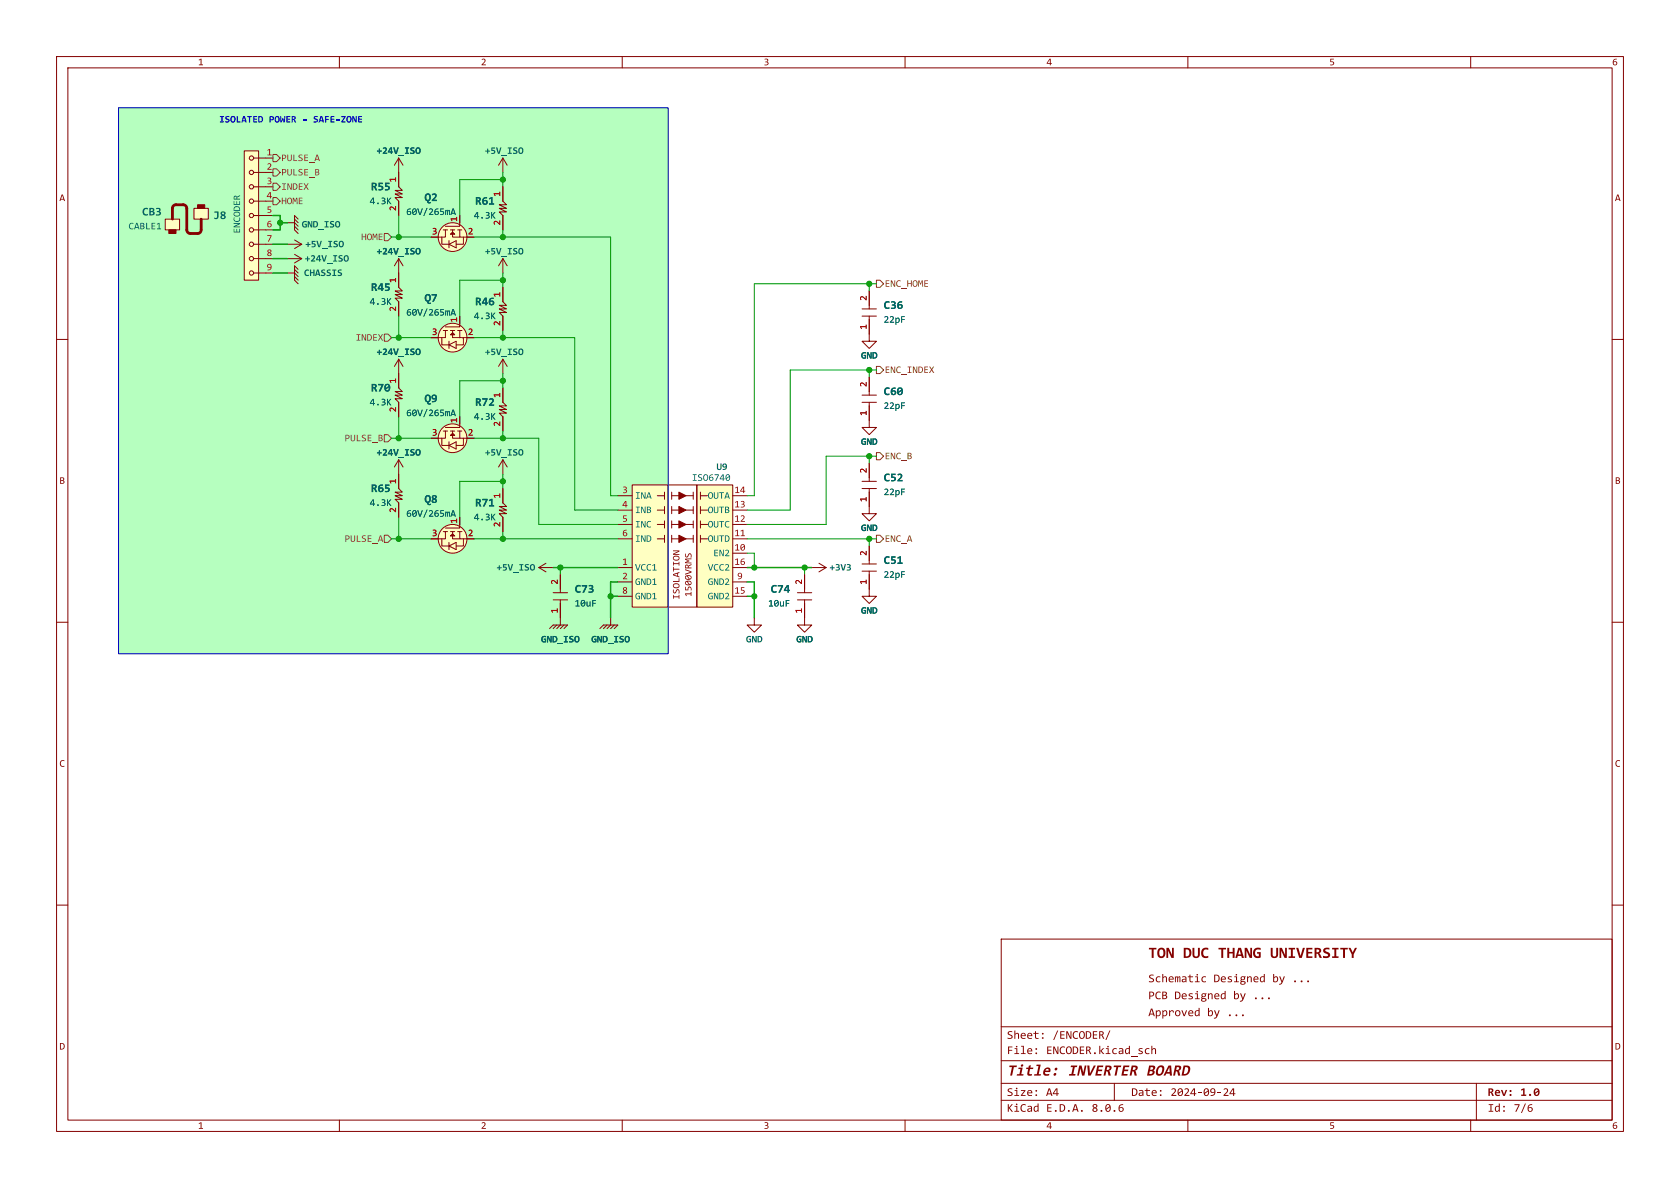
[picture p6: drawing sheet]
<svg xmlns="http://www.w3.org/2000/svg" width="297mm" height="210mm" viewBox="0 0 297 210" stroke-linecap="round" stroke-linejoin="round" font-family="sans-serif">
<g fill="none" stroke="#840000" stroke-width=".18">
<path d="M10 10h277v190h-277zM12 12h273v186h-273zM60 10v2M110 10v2M160 10v2M210 10v2M260 10v2M10 60h2M285 60h2M10 110h2M285 110h2M10 160h2"/>
<path d="M285 160h2M177 166h108v32h-108zM60 198v2M110 198v2M160 198v2M210 198v2M260 198v2"/>
</g>
<path d="M217.9 192.4h.3v.9h.2v.1h-.2v.3h-.2v-.3h-.7v-.1h.7v-.7l-.5 .7h-.2z" fill="#840000"/>
<path d="M177 194.5h108" fill="none" stroke="#840000" stroke-width=".18"/>
<path d="M197.9 195.4l.7-.2v.2l-.5 .1-.2 .3a.46 .46 0 0 1 .7 .2 .46 .46 0 0 1-.4 .6 .46 .46 0 0 1-.5-.5v-.1h.2a.3 .3 0 0 0 .1 .4 .3 .3 0 0 0 .4-.1 .3 .3 0 0 0-.1-.4l-.6 .1z" fill="#840000"/>
<path d="M177 191.5h108" fill="none" stroke="#840000" stroke-width=".18"/>
<g fill="#840000">
<circle cx="183.2" cy="192.8" r=".16"/>
<circle cx="183.2" cy="193.6" r=".16"/>
<circle cx="265.9" cy="195.6" r=".16"/>
<circle cx="265.9" cy="196.4" r=".16"/>
</g>
<path d="M177 187.5h108" fill="none" stroke="#840000" stroke-width=".18"/>
<g fill="#840000">
<path d="M184.7 188.9a.55 .55 0 0 1 .8-.2 .55 .55 0 0 1 .2 .8h-.9a.47 .47 0 0 0 .7 .3v.3a.66 .66 0 0 1-.9 0 .66 .66 0 0 1-.1-.8h.9a.29 .29 0 0 0-.3-.4 .29 .29 0 0 0-.3 .4h-.3z"/>
<path d="M181.8 185.4a.46 .46 0 0 1 .5-.1 .46 .46 0 0 1 .2 .6h-.7l.1 .3h.5v.1a.55 .55 0 0 1-.6 0 .55 .55 0 0 1-.2-.6h.7a.27 .27 0 0 0-.3-.3 .27 .27 0 0 0-.2 .3h-.2z"/>
<circle cx="186.7" cy="189" r=".25"/>
<circle cx="186.5" cy="189.9" r=".25"/>
<circle cx="183.2" cy="185.4" r=".16"/>
<circle cx="183.2" cy="186.2" r=".16"/>
</g>
<path d="M177 181.5h108" fill="none" stroke="#840000" stroke-width=".18"/>
<g fill="#840000">
<circle cx="231.3" cy="173.5" r=".17"/>
<circle cx="224.3" cy="176.5" r=".17"/>
</g>
<path d="M197 191.5v3M261 191.5v6.5" fill="none" stroke="#840000" stroke-width=".18"/>
<circle cx="219.7" cy="179.5" r=".17" fill="#840000"/>
<path d="M21 19.1h97.1v96.5h-97.1z" fill="#b6ffbf"/>
<g fill="none" stroke="#840000" stroke-width=".18">
<path d="M50.8 39.4h1.3l.6 .6M52.1 38.7l.6 .7M52.7 38.7l-.6-.6v2.5l.6 .7M70.5 27.9v5.1l.6 .7h-1.3l1.3 .6h-1.3l1.3 .6h-1.3l.7 .7v2.5M70.5 27.9l-.8 1.3M70.5 27.9l.7 1.3M50.8 45.7h2.5M50.8 48.3h1.3l.6 .6M50.8 43.2h2.5M52.1 45l1.2 .7M52.1 48.9l.6 .6M52.1 47.6l.6 .7"/>
<path d="M52.1 42.4l1.2 .8M52.1 40l.6 .6M52.7 47.6l-.6-.6v2.5l.6 .7M53.3 45.7l-1.2 .8M53.3 43.2l-1.2 .7M70.5 45.7v5.1l.6 .6h-1.3l1.3 .7h-1.3l1.3 .6h-1.3l.7 .6v2.6M70.5 45.7l-.8 1.3M70.5 45.7l.7 1.3M70.5 63.5l-.8 1.3M70.5 63.5v2.5M70.5 63.5l.7 1.3M70.5 81.3v2.5"/>
<path d="M70.5 81.3l-.8 1.3M70.5 81.3l.7 1.3M144.8 99.6l1.2 .7M152.4 99.7h2.5M153.7 96.5v3.2M133.3 109.2v1.3h1.3l-1.3 1.3-1.2-1.3h1.2M143.5 100.3h2.5M146 100.3l-1.2 .8M152.4 101h2.5M153.7 101v4.4h1.2l-1.2 1.3-1.3-1.3h1.3"/>
</g>
<path d="M43.2 26.7h2.5v22.8h-2.5z" fill="#ffffc2"/>
<g fill="none" stroke="#840000" stroke-width=".18">
<path d="M43.2 26.7h2.5v22.8h-2.5zM44.8 38.1h2.2M44.8 35.6h2.2M44.8 33h2.2M44.8 30.5h2.2M44.8 27.9h2.2M81.3 39.4v.6h-2.6M44.8 48.3h2.2M44.8 45.7h2.2M44.8 43.2h2.2M44.8 40.6h2.2M78.1 41.9v1.3h1.3"/>
<path d="M78.4 40.6h.7M78.7 40.6v1.3h-1.2M79.4 43.2l1.2-.7v1.3zM79.4 42.5v1.3M79.6 40.6h.8M80 40.6v1.3h1.3M80.9 40.6h.8M81.3 40.6v1.3h1.2M81.9 41.9v1.3h-1.3M88.9 50.8v2.5l.6 .7h-1.2l1.2 .6h-1.2l1.2 .6h-1.2l.6 .7v2.5M88.9 86.4v2.5l.6 .6h-1.2l1.2 .7h-1.2l1.2 .6h-1.2l.6 .6v2.6M88.9 81.3v2.5"/>
<path d="M88.9 81.3l-.8 1.3M88.9 81.3l.8 1.3M141 106h2.5M141 104.8h2.5M142.2 106v4.5h1.3l-1.3 1.3-1.2-1.3h1.2M142.2 101.6v3.2"/>
<circle cx="44.5" cy="27.9" r=".38"/>
<circle cx="44.5" cy="38.1" r=".38"/>
<circle cx="44.5" cy="33" r=".38"/>
<circle cx="44.5" cy="35.6" r=".38"/>
<circle cx="44.5" cy="30.5" r=".38"/>
<circle cx="44.5" cy="40.6" r=".38"/>
<circle cx="44.5" cy="43.2" r=".38"/>
<circle cx="44.5" cy="45.7" r=".38"/>
<circle cx="44.5" cy="48.3" r=".38"/>
<circle cx="80" cy="41.9" r="2.54"/>
</g>
<circle cx="80" cy="41.9" r="2.54" fill="#ffffc2" stroke="#ffffc2" stroke-width=".18"/>
<path d="M80 41l.4 .4h-.8z" fill="#840000" stroke="#840000" stroke-width=".18"/>
<g fill="#ffffc2">
<path d="M111.8 85.7h6.3v21.6h-6.3z"/>
<path d="M123.2 85.7h6.3v21.6h-6.3z"/>
</g>
<g fill="none" stroke="#840000" stroke-width=".18">
<path d="M111.8 85.7h6.3v21.6h-6.3zM116.2 95.3h1.3M116.2 92.7h1.3M116.2 90.2h1.3M116.2 87.6h1.3M117.5 87v1.3M117.5 89.5v1.3M117.5 92.1v1.2M117.5 94.6v1.3M118.1 85.7h5.1v21.6h-5.1zM118.7 95.3h1.3M118.7 92.7h1.3"/>
<path d="M118.7 90.2h1.3M118.7 87.6h1.3M118.7 87v1.3M118.7 89.5v1.3M118.7 92.1v1.2M118.7 94.6v1.3M121.3 95.3h1.3M121.3 92.7h1.3M121.3 90.2h1.3M121.3 87.6h1.3M122.6 87v1.3M122.6 89.5v1.3"/>
<path d="M122.6 92.1v1.2M122.6 94.6v1.3M123.2 85.7h6.3v21.6h-6.3zM123.8 95.3h1.3M123.8 92.7h1.3M123.8 90.2h1.3M123.8 87.6h1.3M123.8 87v1.3M123.8 89.5v1.3M123.8 92.1v1.2M123.8 94.6v1.3"/>
</g>
<g fill="#840000" stroke="#840000" stroke-width=".18">
<path d="M120 94.6l1.3 .7-1.3 .6z"/>
<path d="M120 92.1l1.3 .6-1.3 .6z"/>
<path d="M120 89.5l1.3 .7-1.3 .6z"/>
<path d="M120 87l1.3 .6-1.3 .7z"/>
</g>
<g fill="#840000">
<path d="M119 105.2h.1v.2h.9v-.2h.1v.6h-.1v-.2h-.9v.2h-.1z"/>
<path d="M119 104.2h.1a.25 .25 0 0 0 0 .4 .25 .25 0 0 0 .3 .1 .39 .39 0 0 1 .2-.5 .39 .39 0 0 1 .5 .1v.6h-.2a.3 .3 0 0 0 .1-.4 .3 .3 0 0 0-.3-.1 .39 .39 0 0 1-.2 .4 .39 .39 0 0 1-.5-.1z"/>
<path d="M119.1 103.2h.1a.51 .51 0 0 1 .8 0 .51 .51 0 0 1-.1 .7 .62 .62 0 0 1-.9-.3h.1a.45 .45 0 0 0 .5 .2 .45 .45 0 0 0 .4-.4l-.1-.1a.52 .52 0 0 0-.8 .3h-.1z"/>
<path d="M119 102.7h1v-.5h.1v.7h-1.1z"/>
<path d="M119 101.5l1.1-.4v.2l-.2 .1v.4l.2 .1v.2l-1.1-.4 .1-.1 .6 .2v-.4l-.6 .2h-.1z"/>
<path d="M119 100.2h.1v.3h1v.2h-1v.3h-.1z"/>
<path d="M119 99.3h.1v.3h.9v-.3h.1v.7h-.1v-.3h-.9v.3h-.1z"/>
<path d="M119.1 98.4l.1-.1a.51 .51 0 0 1 .8 0 .51 .51 0 0 1-.1 .8 .62 .62 0 0 1-.9-.4h.1a.45 .45 0 0 0 .5 .3 .45 .45 0 0 0 .4-.5h-.1a.52 .52 0 0 0-.8 .2h-.1z"/>
<path d="M119 97.3h1.1v.2l-.9 .4h.9v.2h-1.1v-.2l.9-.5h-.9z"/>
<path d="M121.1 104.9h1v-.3h.1v.8h-.1v-.3h-.8l.1 .2-.1 .1z"/>
<path d="M121.1 103.7h.1v.5h.4a.4 .4 0 0 1 .4-.5 .4 .4 0 0 1 .3 .6l-.2 .1a.27 .27 0 0 0 0-.4 .27 .27 0 0 0-.4 0v.4h-.6z"/>
<path d="M121.2 102.8l.2-.1a.49 .49 0 0 1 .7 0 .49 .49 0 0 1 0 .7h-.2a.6 .6 0 0 1-.8-.3l.3 .2h.4l-.4-.5-.3 .3 .1-.3h.4l.3 .5a.28 .28 0 0 0 .2-.4 .28 .28 0 0 0-.4-.1z"/>
<path d="M121.2 101.8l.2-.1a.49 .49 0 0 1 .7 .1 .49 .49 0 0 1 0 .6l-.2 .1a.6 .6 0 0 1-.8-.4l.3 .2h.4l-.4-.4-.3 .2 .1-.3h.4l.3 .5a.28 .28 0 0 0 .2-.4 .28 .28 0 0 0-.4-.1z"/>
<path d="M121.1 100.6l1.1 .4v.2l-1.1 .4v-.2l1-.3-1-.3z"/>
<path d="M121.2 99.9l.3-.1 .2 .2 .5-.3v.2l-.5 .3 .5 .1v.2h-1.1v-.3h.1v.1h.4l-.1-.3-.4 .2z"/>
<path d="M121.1 98.8l1.1-.1v.2h-.9l.6 .2v.1l-.6 .2 .9 .1v.1l-1.1-.1v-.1l.6-.2-.6-.2z"/>
<path d="M121.1 97.9h.2a.25 .25 0 0 0-.1 .3 .25 .25 0 0 0 .3 .1 .39 .39 0 0 1 .2-.4 .39 .39 0 0 1 .5 .1v.6h-.1a.3 .3 0 0 0 .1-.4 .3 .3 0 0 0-.4-.2 .39 .39 0 0 1-.2 .5 .39 .39 0 0 1-.5-.2z"/>
</g>
<path d="M109.2 95.3h2.6M109.2 87.6h2.6M109.2 90.2h2.6M109.2 92.7h2.6M129.5 95.3h2.6M109.2 102.9h2.6M109.2 105.4h2.6M109.2 100.3h2.6M129.5 102.9h2.6" fill="none" stroke="#840000" stroke-width=".18"/>
<g fill="#ffffc2">
<path d="M34.3 36.8h2.5v1.9h-2.5z"/>
<path d="M29.2 38.7h2.5v1.9h-2.5z"/>
</g>
<g fill="none" stroke="#840000" stroke-width=".18">
<path d="M29.2 38.7h2.5v1.9h-2.5zM34.3 36.8h2.5v1.9h-2.5zM70.5 30.5v2.5M70.5 35.6v2.5M88.9 33v2.6l.6 .6h-1.2l1.2 .6h-1.2l1.2 .7h-1.2l.6 .6v2.5M88.9 27.9v2.6M88.9 27.9l-.8 1.3M88.9 27.9l.8 1.3M70.5 48.3v2.5M70.5 53.3v2.6M78.1 59.7v1.3h1.3M78.4 58.4h.7"/>
<path d="M78.7 58.4v1.3h-1.2M79.6 58.4h.8M80 58.4v1.3h1.3M80.9 58.4h.8M81.3 57.2v.6h-2.6M81.3 58.4v1.3h1.2M81.9 59.7v1.3h-1.3M88.9 45.7l-.8 1.3M88.9 45.7v2.6M88.9 50.8v2.5M88.9 55.9v2.5M88.9 45.7l.8 1.3"/>
<path d="M152.4 55.9h2.5M152.4 54.6h2.5M153.7 55.9v4.4h1.2l-1.2 1.3-1.3-1.3h1.3M153.7 51.4v3.2M70.5 66v2.6l.6 .6h-1.3l1.3 .7h-1.3l1.3 .6h-1.3l.7 .6v2.6M78.1 77.5v1.2h1.3M78.4 76.2h.7M78.7 76.2v1.3h-1.2M79.4 78.7l1.2-.6v1.3zM79.4 61l1.2-.7v1.3zM79.4 60.3v1.3M79.4 78.1v1.3"/>
<path d="M79.6 76.2h.8M80 76.2v1.3h1.3M80.9 76.2h.8M81.3 74.9v.7h-2.6M81.3 76.2v1.3h1.2M81.9 77.5v1.2h-1.3M88.9 68.6v2.5l.6 .7h-1.2l1.2 .6h-1.2l1.2 .6h-1.2l.6 .7v2.5M88.9 63.5v2.5M88.9 63.5l-.8 1.3M88.9 63.5l.8 1.3M152.4 71.1h2.5M152.4 69.9h2.5"/>
<path d="M153.7 71.1v4.5h1.2l-1.2 1.2-1.3-1.2h1.3M153.7 66.7v3.2M70.5 83.8v2.6l.6 .6h-1.3l1.3 .6h-1.3l1.3 .7h-1.3l.7 .6v2.5M78.1 95.3v1.2h1.3M78.4 94h.7M78.7 94v1.3h-1.2M79.4 96.5l1.2-.6v1.3zM79.4 95.9v1.3M79.6 94h.8M80 94v1.3h1.3M80.9 94h.8M81.3 92.7v.6h-2.6"/>
<path d="M81.3 94v1.3h1.2M81.9 95.3v1.2h-1.3M88.9 86.4v2.5M88.9 91.4v2.6M96.5 99.6l-1.3 .7M152.4 86.4h2.5M152.4 85.1h2.5M153.7 86.4v4.4h1.2l-1.2 1.3-1.3-1.3h1.3M153.7 81.9v3.2M153.7 96.5v2.6M95.2 100.3l1.3 .8M95.2 100.3h2.6"/>
<path d="M97.2 111.1l.6-.6h2.5l-.6 .6M97.8 106h2.5M97.8 104.8h2.5M98.4 110.5l-.6 .6M99.1 101.6v3.2M99.1 106v4.5l-.7 .6M99.7 110.5l-.6 .6M106 111.1l.7-.6h2.5l-.6 .6M107.3 110.5l-.6 .6M107.9 109.2v1.3l-.6 .6M108.6 110.5l-.7 .6M142.2 101.6v2.5"/>
<path d="M142.2 106.7v2.5M153.7 101.6v2.5"/>
<circle cx="80" cy="59.7" r="2.54"/>
<circle cx="80" cy="77.5" r="2.54"/>
<circle cx="80" cy="95.2" r="2.54"/>
</g>
<g fill="#840000" stroke="#840000" stroke-width=".18">
<path d="M34.9 36.2h1.3v.6h-1.3z"/>
<path d="M29.8 40.6h1.3v.7h-1.3z"/>
<path d="M80 94.4l.4 .3h-.8z"/>
<path d="M80 76.6l.4 .4h-.8z"/>
<path d="M80 58.8l.4 .4h-.8z"/>
</g>
<path d="M30.5 38.7v-1.9a.63 .63 0 0 1 .6-.6h1.3a.64 .64 0 0 1 .6 .6v3.8a.63 .63 0 0 0 .7 .7h1.2a.64 .64 0 0 0 .7-.7v-1.9" fill="none" stroke="#840000" stroke-width=".5"/>
<g fill="#ffffc2" stroke="#ffffc2" stroke-width=".18">
<circle cx="80" cy="95.2" r="2.54"/>
<circle cx="80" cy="77.5" r="2.54"/>
<circle cx="80" cy="59.7" r="2.54"/>
</g>
<path d="M48.3 34.9h.6l.6 .7-.6 .6h-.6zM48.3 29.8h.6l.6 .7-.6 .6h-.6zM48.3 32.4h.6l.6 .6-.6 .7h-.6zM48.3 27.3h.6l.6 .6-.6 .7h-.6zM67.9 59.1h.7l.6 .6-.6 .6h-.7zM154.9 49.5h.7l.6 .7-.6 .6h-.7zM154.9 64.8h.7l.6 .6-.6 .6h-.7zM154.9 94.6h.7l.6 .7-.6 .6h-.7zM154.9 80h.7l.6 .6-.6 .7h-.7z" fill="none" stroke="#725600" stroke-width=".18"/>
<path d="M21 19.1h97.1v96.5h-97.1z" fill="none" stroke="#0000c2" stroke-width=".18"/>
<g fill="none" stroke="#009600" stroke-width=".18">
<path d="M70.5 38.1v3.8M88.9 31.8h-7.6v6.3M88.9 30.5v2.5M69.2 41.9h7M69.2 59.7h7M70.5 55.9v3.8M83.8 41.9h24.1v45.7h1.3M83.8 59.7h17.8v30.5h7.6M88.9 49.5h-7.6v6.4M88.9 40.6v1.3M88.9 48.3v2.5M88.9 58.4v1.3"/>
<path d="M153.7 50.2v1.2M154.9 50.2h-21.6v37.4h-1.2M69.2 77.5h7M70.5 73.7v3.8M83.8 77.5h11.4v15.2h14M88.9 67.3h-7.6v6.4M88.9 66v2.6M88.9 76.2v1.3M153.7 65.4v1.3M154.9 65.4h-15.2v24.8h-7.6M69.2 95.3h7M70.5 91.4v3.9"/>
<path d="M83.8 95.3h25.4M88.9 85.1h-7.6v6.3M88.9 83.8v2.6M88.9 94v1.3M132.1 95.3h22.8M132.1 97.8h1.2v2.5M153.7 80.6v1.3M153.7 95.3v1.2M154.9 80.6h-8.9v12.1h-13.9M99.1 100.3v1.3M142.2 100.3v1.3"/>
</g>
<path d="M48.3 38.1h1.2v2.5h-1.2M49.5 39.4h1.3M48.3 45.7h2.5M48.3 48.3h2.5M48.3 43.2h2.5M97.8 100.3h11.4M107.9 105.4h1.3M109.2 102.9h-1.3v6.3M132.1 100.3h11.4M132.1 102.9h1.2v6.3M132.1 105.4h1.2" fill="none" stroke="#009600" stroke-width=".25"/>
<g fill="#009600" stroke="#009600" stroke-width=".18">
<circle cx="133.3" cy="100.3" r=".46"/>
<circle cx="153.7" cy="95.3" r=".46"/>
<circle cx="133.3" cy="105.4" r=".46"/>
<circle cx="142.2" cy="100.3" r=".46"/>
<circle cx="88.9" cy="31.8" r=".46"/>
<circle cx="88.9" cy="41.9" r=".46"/>
<circle cx="70.5" cy="41.9" r=".46"/>
<circle cx="49.5" cy="39.4" r=".46"/>
<circle cx="88.9" cy="49.5" r=".46"/>
<circle cx="88.9" cy="85.1" r=".46"/>
<circle cx="88.9" cy="95.3" r=".46"/>
<circle cx="99.1" cy="100.3" r=".46"/>
<circle cx="107.9" cy="105.4" r=".46"/>
<circle cx="88.9" cy="67.3" r=".46"/>
<circle cx="88.9" cy="59.7" r=".46"/>
<circle cx="70.5" cy="77.5" r=".46"/>
<circle cx="70.5" cy="95.3" r=".46"/>
<circle cx="70.5" cy="59.7" r=".46"/>
<circle cx="153.7" cy="50.2" r=".46"/>
<circle cx="153.7" cy="80.6" r=".46"/>
<circle cx="153.7" cy="65.4" r=".46"/>
<circle cx="88.9" cy="77.5" r=".46"/>
</g>
<g font-size="2.8" fill="#840000">
<text x="203" y="169.9">TONDUCTHANGUNIVERSITY</text>
<text x="178" y="190.7">Title:</text>
<text x="188.8" y="190.7">INVERTERBOARD</text>
</g>
<g font-size="2.1" fill="#006464">
<text x="65.6" y="34.1">R55</text>
<text x="75" y="36">Q2</text>
<text x="25.1" y="38.5">CB3</text>
<text x="37.7" y="39.2">J8</text>
<text x="84" y="36.6">R61</text>
<text x="65.6" y="51.9">R45</text>
<text x="75" y="53.8">Q7</text>
<text x="84" y="54.4">R46</text>
<text x="156.2" y="55">C36</text>
<text x="65.6" y="69.6">R70</text>
<text x="75" y="71.6">Q9</text>
<text x="156.2" y="70.3">C60</text>
<text x="84" y="72.2">R72</text>
<text x="65.6" y="87.4">R65</text>
<text x="75" y="89.3">Q8</text>
<text x="84" y="90">R71</text>
<text x="156.2" y="85.5">C52</text>
<text x="156.2" y="100.1">C51</text>
<text x="101.6" y="105.2">C73</text>
<text x="136.2" y="105.2">C74</text>
</g>
<g font-size="2.1" fill="#840000">
<text x="203" y="174.1">Schematic</text>
<text x="203" y="177.1">PCBDesigned</text>
<text x="214.5" y="174.1">Designed</text>
<text x="218" y="177.1">by ...</text>
<text x="224.9" y="174.1">by ...</text>
<text x="178" y="184.1">Sheet:</text>
<text x="186.1" y="184.1">/ENCODER/</text>
<text x="203" y="180.1">Approved by ...</text>
<text x="178" y="186.8">File:</text>
<text x="184.9" y="186.8">ENCODER.kicad_sch</text>
<text x="178" y="197">KiCad E.D.A.</text>
<text x="178" y="194.2">Size:</text>
<text x="184.9" y="194.2">A4</text>
<text x="193" y="197">8.0.6</text>
<text x="200" y="194.2">Date:</text>
<text x="206.9" y="194.2">2024-09-24</text>
<text x="263" y="194.2">Rev: 1.0</text>
<text x="263" y="197">Id:</text>
<text x="267.6" y="197">7/6</text>
</g>
<g font-size="1.8" fill="#840000">
<text x="35" y="11.9">1</text>
<text x="85" y="11.9">2</text>
<text x="135" y="11.9">3</text>
<text x="185" y="11.9">4</text>
<text x="235" y="11.9">5</text>
<text x="285" y="11.9">6</text>
<text x="10.5" y="35.9">A</text>
<text x="285.5" y="35.9">A</text>
<text x="10.5" y="85.9">B</text>
<text x="285.5" y="85.9">B</text>
<text x="10.5" y="135.9">C</text>
<text x="285.5" y="135.9">C</text>
<text x="10.5" y="185.9">D</text>
<text x="285.5" y="185.9">D</text>
<text x="35" y="199.9">1</text>
<text x="85" y="199.9">2</text>
<text x="135" y="199.9">3</text>
<text x="185" y="199.9">4</text>
<text x="235" y="199.9">5</text>
<text x="285" y="199.9">6</text>
</g>
<g font-size="1.8" fill="#0000c8">
<text x="38.7" y="22">ISOLATEDPOWER SAFE-ZONE</text>
<text x="53.4" y="22">-</text>
</g>
<g font-size="1.8" fill="#a90000">
<text x="47.1" y="27.7">1</text>
<text x="47.1" y="30.2">2</text>
<text x="47.1" y="32.8">3</text>
<text x="47.1" y="35.3">4</text>
<text x="70.2" y="32.2" transform="rotate(-90 70.2 32.2)">1</text>
<text x="88.6" y="34.8" transform="rotate(-90 88.6 34.8)">1</text>
<text x="47.1" y="37.8">5</text>
<text x="47.1" y="40.4">6</text>
<text x="70.2" y="37.3" transform="rotate(-90 70.2 37.3)">2</text>
<text x="76.3" y="41.7">3</text>
<text x="81" y="39.2" transform="rotate(-90 81 39.2)">1</text>
<text x="82.7" y="41.7">2</text>
<text x="88.6" y="39.9" transform="rotate(-90 88.6 39.9)">2</text>
<text x="47.1" y="42.9">7</text>
<text x="47.1" y="45.5">8</text>
<text x="47.1" y="48">9</text>
<text x="70.2" y="50" transform="rotate(-90 70.2 50)">1</text>
<text x="88.6" y="52.6" transform="rotate(-90 88.6 52.6)">1</text>
<text x="153.4" y="53.2" transform="rotate(-90 153.4 53.2)">2</text>
<text x="70.2" y="55.1" transform="rotate(-90 70.2 55.1)">2</text>
<text x="76.3" y="59.4">3</text>
<text x="81" y="57" transform="rotate(-90 81 57)">1</text>
<text x="82.7" y="59.4">2</text>
<text x="88.6" y="57.6" transform="rotate(-90 88.6 57.6)">2</text>
<text x="153.4" y="58.3" transform="rotate(-90 153.4 58.3)">1</text>
<text x="70.2" y="67.8" transform="rotate(-90 70.2 67.8)">1</text>
<text x="88.6" y="70.3" transform="rotate(-90 88.6 70.3)">1</text>
<text x="153.4" y="68.4" transform="rotate(-90 153.4 68.4)">2</text>
<text x="70.2" y="72.9" transform="rotate(-90 70.2 72.9)">2</text>
<text x="76.3" y="77.2">3</text>
<text x="81" y="74.8" transform="rotate(-90 81 74.8)">1</text>
<text x="82.7" y="77.2">2</text>
<text x="88.6" y="75.4" transform="rotate(-90 88.6 75.4)">2</text>
<text x="153.4" y="73.5" transform="rotate(-90 153.4 73.5)">1</text>
<text x="153.4" y="83.7" transform="rotate(-90 153.4 83.7)">2</text>
<text x="70.2" y="85.6" transform="rotate(-90 70.2 85.6)">1</text>
<text x="88.6" y="88.1" transform="rotate(-90 88.6 88.1)">1</text>
<text x="110" y="87.4">3</text>
<text x="110" y="89.9">4</text>
<text x="129.8" y="89.9">13</text>
<text x="129.8" y="87.4">14</text>
<text x="153.4" y="88.8" transform="rotate(-90 153.4 88.8)">1</text>
<text x="70.2" y="90.7" transform="rotate(-90 70.2 90.7)">2</text>
<text x="76.3" y="95">3</text>
<text x="81" y="92.6" transform="rotate(-90 81 92.6)">1</text>
<text x="82.7" y="95">2</text>
<text x="88.6" y="93.2" transform="rotate(-90 88.6 93.2)">2</text>
<text x="110" y="92.5">5</text>
<text x="110" y="95">6</text>
<text x="129.8" y="95">11</text>
<text x="129.8" y="92.5">12</text>
<text x="110" y="100.1">1</text>
<text x="129.8" y="97.5">10</text>
<text x="129.8" y="100.1">16</text>
<text x="153.4" y="98.3" transform="rotate(-90 153.4 98.3)">2</text>
<text x="98.8" y="103.4" transform="rotate(-90 98.8 103.4)">2</text>
<text x="110" y="102.6">2</text>
<text x="110" y="105.2">8</text>
<text x="129.8" y="105.2">15</text>
<text x="130.3" y="102.6">9</text>
<text x="142" y="103.4" transform="rotate(-90 142 103.4)">2</text>
<text x="153.4" y="103.4" transform="rotate(-90 153.4 103.4)">1</text>
<text x="98.8" y="108.4" transform="rotate(-90 98.8 108.4)">1</text>
<text x="142" y="108.4" transform="rotate(-90 142 108.4)">1</text>
</g>
<g font-size="1.8" fill="#725600">
<text x="49.7" y="28.8">PULSE_A</text>
<text x="49.7" y="31.4">PULSE_B</text>
<text x="49.7" y="33.9">INDEX</text>
<text x="49.7" y="36.5">HOME</text>
<text x="63.8" y="42.8">HOME</text>
<text x="156.4" y="51.1">ENC_HOME</text>
<text x="62.9" y="60.6">INDEX</text>
<text x="156.4" y="66.3">ENC_INDEX</text>
<text x="60.9" y="78.4">PULSE_B</text>
<text x="156.4" y="81.5">ENC_B</text>
<text x="60.9" y="96.2">PULSE_A</text>
<text x="156.4" y="96.2">ENC_A</text>
</g>
<g font-size="1.8" fill="#006464">
<text x="66.6" y="27.6">+24V_ISO</text>
<text x="85.7" y="27.6">+5V_ISO</text>
<text x="22.7" y="40.9">CABLE1</text>
<text x="42.8" y="41.3" transform="rotate(-90 42.8 41.3)">ENCODER</text>
<text x="53.3" y="40.6">GND_ISO</text>
<text x="65.4" y="36.5">4.3K</text>
<text x="71.8" y="38.4">60V/265mA</text>
<text x="83.8" y="39">4.3K</text>
<text x="53.9" y="46.6">+24V_ISO</text>
<text x="54" y="44.1">+5V_ISO</text>
<text x="66.6" y="45.4">+24V_ISO</text>
<text x="85.7" y="45.4">+5V_ISO</text>
<text x="53.7" y="49.2">CHASSIS</text>
<text x="65.4" y="54.2">4.3K</text>
<text x="71.8" y="56.1">60V/265mA</text>
<text x="83.8" y="56.8">4.3K</text>
<text x="156.2" y="57.4">22pF</text>
<text x="66.6" y="63.1">+24V_ISO</text>
<text x="85.7" y="63.1">+5V_ISO</text>
<text x="152.2" y="63.8">GND</text>
<text x="65.4" y="72">4.3K</text>
<text x="71.8" y="73.9">60V/265mA</text>
<text x="83.8" y="74.6">4.3K</text>
<text x="156.2" y="72.7">22pF</text>
<text x="66.6" y="80.9">+24V_ISO</text>
<text x="85.7" y="80.9">+5V_ISO</text>
<text x="126.7" y="83.5">U9</text>
<text x="152.2" y="79">GND</text>
<text x="65.4" y="89.8">4.3K</text>
<text x="112.3" y="88.5">INA</text>
<text x="122.3" y="85.4">ISO6740</text>
<text x="125.1" y="88.5">OUTA</text>
<text x="156.2" y="87.9">22pF</text>
<text x="71.8" y="91.7">60V/265mA</text>
<text x="83.8" y="92.3">4.3K</text>
<text x="112.3" y="91.1">INB</text>
<text x="112.3" y="93.6">INC</text>
<text x="125.1" y="93.6">OUTC</text>
<text x="125.1" y="91.1">OUTB</text>
<text x="152.2" y="94.2">GND</text>
<text x="87.8" y="101.2">+5V_ISO</text>
<text x="112.3" y="96.2">IND</text>
<text x="112.3" y="101.2">VCC1</text>
<text x="125.1" y="96.2">OUTD</text>
<text x="125.1" y="101.2">VCC2</text>
<text x="126.1" y="98.7">EN2</text>
<text x="146.6" y="101.2">+3V3</text>
<text x="101.6" y="107.6">10uF</text>
<text x="112.3" y="103.8">GND1</text>
<text x="112.3" y="106.3">GND1</text>
<text x="125.1" y="106.3">GND2</text>
<text x="125.1" y="103.8">GND2</text>
<text x="135.8" y="107.6">10uF</text>
<text x="156.2" y="102.5">22pF</text>
<text x="95.6" y="113.9">GND_ISO GND_ISO</text>
<text x="131.9" y="113.9">GND</text>
<text x="140.8" y="113.9">GND</text>
<text x="152.2" y="108.9">GND</text>
</g>
</svg>
